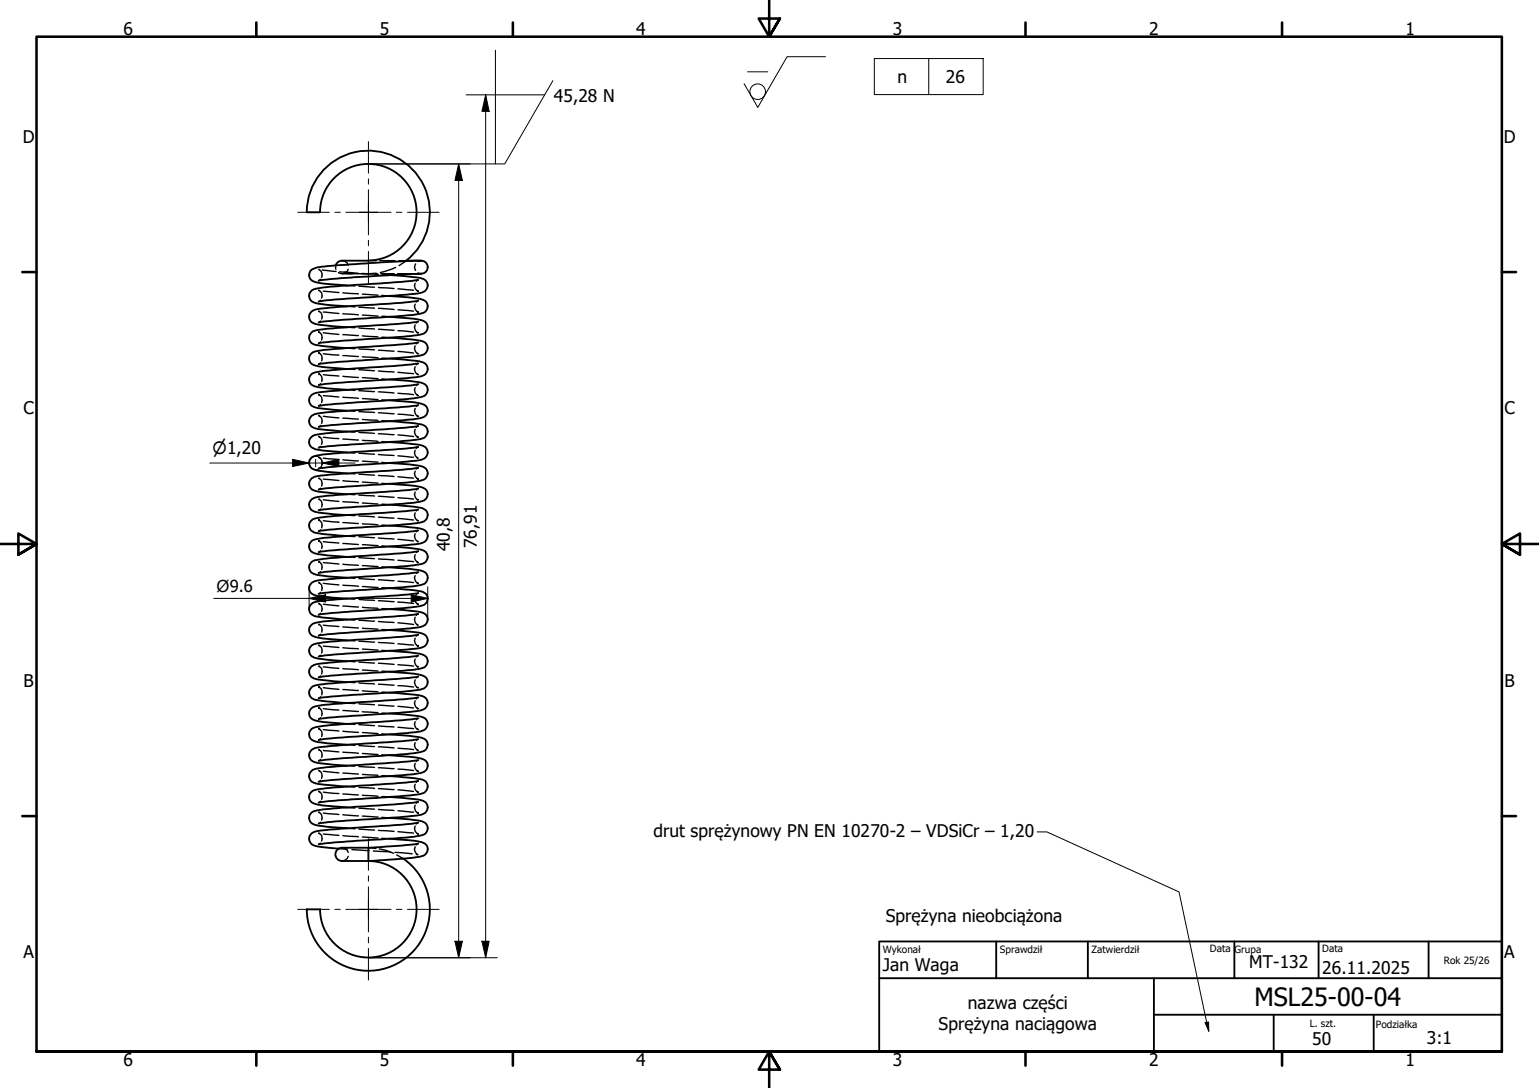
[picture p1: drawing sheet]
<svg xmlns="http://www.w3.org/2000/svg" width="420mm" height="297mm" viewBox="0 0 420 297" stroke-linecap="round" stroke-linejoin="round" font-family="sans-serif">
<!-- layer: Hidden (ISO) -->
<g fill="none" stroke="#000" stroke-width=".38">
<path d="M87 73.6l.2 .1a1.56 1.56 0 0 1 .6 2M87.2 79.3h-.1a1.56 1.56 0 0 1 .7 2.1M87.5 76.2l-.5 .4M87.9 73.7l3.9 .4M88.3 79.5l4.2 .4M91.6 72.4l.1 1.1M92.4 74.4l1 .3M92.7 74.2l1.9 .1M93.4 71.2l.8 .2 .6 .4 .3 .6M93.4 74.7h2.9M93.6 79.9l4.3 .3M94.1 74.7h3.7"/>
<path d="M94.1 74.3l3.7 .3M94.8 78l2.1 .1M95.1 73.5l-.3 .6-.6 .5-.8 .1M97.7 74.7h3.1M98 78.2l4.2 .2M98.7 74.7h1.9M100.6 71.2h2.1M101 74.7h.2h-.2M102.7 74.6l-4 .1M103 74.7h-1.8l2.1 .2M103.3 78.5l4.3 .3M103.7 71.2h4.1"/>
<path d="M103.9 74.7h3.7M104.4 75l2.2 .1M108 73l-4.2 1.4M108.5 74.7h3.7M108.6 78.9l4.3 .3M108.9 71.2h2.1M110.8 71.3l-1.8 1.2M113.3 77.3a1.54 1.54 0 0 0 .9 2.2l-.3-.1M113.5 72.1a1.4 1.4 0 0 0 0 1.7M114.1 74.5l.9 .2h-1.8M114.2 76.4l-.5 .4M115 71.2l-.9 .2"/>
<path d="M87.2 96.4h-.1a1.6 1.6 0 0 1 .7 2.1M87.2 90.7h-.1a1.6 1.6 0 0 1 .7 2.1M87.2 85h-.1a1.46 1.46 0 0 1 .7 2.1M87.5 99l-.5 .4M87.5 93.3l-.5 .4M87.5 87.6l-.5 .4M87.5 82l-.5 .3M88.3 96.6l4.2 .4M88.3 90.9l4.2 .4M88.3 85.2l4.2 .4M93.6 97.1l4.3 .2M93.6 91.4l4.3 .2"/>
<path d="M93.6 85.6l4.3 .4M94.8 95l2.1 .2M94.8 89.3l2.1 .2M94.8 83.6l2.1 .2M98 95.2l4.2 .3M98 89.5l4.2 .3M98 83.9l4.2 .2M98.9 97.4l4.3 .2M98.9 91.7l4.3 .3M98.9 86l4.3 .3M98.9 80.3l4.3 .3M103.3 95.6l4.3 .3"/>
<path d="M103.3 89.9l4.3 .3M103.3 84.2l4.3 .3M104.3 97.8l2.1 .1M104.3 92.1l2.1 .1M104.3 86.3l2.1 .2M104.3 80.6l2.1 .2M108.6 95.9l4.3 .5M108.6 90.3l4.3 .4M108.6 84.6l4.3 .3M113.3 94.4a1.54 1.54 0 0 0 .9 2.2l-.3-.1M113.3 88.7a1.54 1.54 0 0 0 .9 2.2l-.3-.1M113.3 83a1.64 1.64 0 0 0 .9 2.2l-.3-.1"/>
<path d="M114.2 99.2l-.5 .4M114.2 93.5l-.5 .4M114.2 87.8l-.5 .4M114.2 82.1l-.5 .4M87.2 119.2h-.1a1.6 1.6 0 0 1 .7 2.1M87.2 113.5h-.1a1.6 1.6 0 0 1 .7 2.1M87.2 107.8h-.1a1.46 1.46 0 0 1 .7 2.1M87.2 102.1h-.1a1.56 1.56 0 0 1 .7 2.1M87.5 116.1l-.5 .4M87.5 110.4l-.5 .4M87.5 104.8l-.5 .3M88.3 119.4l4.2 .3"/>
<path d="M88.3 113.7l4.2 .4M88.3 108l4.2 .4M88.3 102.3l4.2 .4M93.6 119.9l4.3 .2M93.6 114.2l4.3 .2M93.6 108.4l4.3 .4M93.6 102.7l4.3 .3M94.8 117.8l2.1 .2M94.8 112.1l2.1 .2M94.8 106.4l2.1 .2M94.8 100.8l2.1 .1M98 118l4.2 .3"/>
<path d="M98 112.4l4.2 .2M98 106.7l4.2 .2M98 101l4.2 .2M98.9 114.5l4.3 .3M98.9 108.8l4.3 .3M98.9 103.1l4.3 .3M103.3 118.4l4.3 .3M103.3 112.7l4.3 .3M103.3 107l4.3 .3M103.3 101.3l4.3 .3M104.3 114.9l2.1 .1M104.3 109.1l2.1 .2"/>
<path d="M104.3 103.4l2.1 .2M108.6 118.7l4.3 .5M108.6 113.1l4.3 .4M108.6 107.4l4.3 .3M108.6 101.6l4.3 .4M113.3 117.2a1.54 1.54 0 0 0 .9 2.2l-.3-.1M113.3 111.5a1.54 1.54 0 0 0 .9 2.2h-.3M113.3 105.8a1.64 1.64 0 0 0 .9 2.2l-.3-.1M113.3 100.1a1.54 1.54 0 0 0 .9 2.2l-.3-.1M114.2 116.3l-.5 .4M114.2 110.6l-.5 .4M114.2 104.9l-.5 .4"/>
<path d="M87.2 136.3h-.1a1.46 1.46 0 0 1 .7 2.1M87.2 130.6h-.1a1.46 1.46 0 0 1 .7 2.1M87.2 124.9h-.1a1.56 1.56 0 0 1 .7 2.1M87.5 138.9l-.5 .4M87.5 133.3l-.5 .4M87.5 127.6l-.5 .3M87.5 121.8l-.5 .4M88.3 136.4l4.2 .5M88.3 130.8l4.2 .4M88.3 125.1l4.2 .4M93.6 137l4.3 .3M93.6 131.2l4.3 .4"/>
<path d="M93.6 125.5l4.3 .3M94.8 134.9l2.1 .2M94.8 129.3l2.1 .1M94.8 123.6l2.1 .1M98 135.2l4.2 .2M98 129.5l4.2 .2M98 123.7l4.2 .3M98.9 137.3l4.3 .3M98.9 131.6l4.3 .3M98.9 125.9l4.3 .3M98.9 120.2l4.3 .3M103.3 135.5l4.3 .2"/>
<path d="M103.3 129.8l4.3 .3M103.3 124.1l4.3 .3M104.3 137.7l2.1 .1M104.3 131.9l2.1 .2M104.3 126.2l2.1 .2M104.3 120.6l2.1 .1M108.6 135.9l4.3 .4M108.6 130.2l4.3 .3M108.6 124.4l4.3 .4M113.3 134.4a1.51 1.51 0 0 0 .9 2h-.3M113.3 128.6a1.64 1.64 0 0 0 .9 2.2l-.3-.1M113.3 122.9a1.54 1.54 0 0 0 .9 2.2l-.3-.1"/>
<path d="M114.2 139.1l-.5 .4M114.2 133.4l-.5 .4M114.2 127.7l-.5 .4M114.2 122l-.5 .4M87.2 159.1h-.1a1.46 1.46 0 0 1 .7 2.1M87.2 153.4h-.1a1.56 1.56 0 0 1 .7 2.1M87.2 147.7h-.1a1.56 1.56 0 0 1 .7 2.1M87.2 142h-.1a1.6 1.6 0 0 1 .7 2.1M87.5 156.1l-.5 .3M87.5 150.4l-.5 .3M87.5 144.6l-.5 .4M88.3 159.2l4.2 .5"/>
<path d="M88.3 153.6l4.2 .4M88.3 147.9l4.2 .4M88.3 142.2l4.2 .4M93.6 159.8l4.3 .3M93.6 154l4.3 .4M93.6 148.4l4.3 .2M93.6 142.7l4.3 .2M94.8 157.7l2.1 .2M94.8 152.1l2.1 .1M94.8 146.4l2.1 .1M94.8 140.6l2.1 .2M98 158l4.2 .2"/>
<path d="M98 152.3l4.2 .2M98 146.5l4.2 .3M98 140.8l4.2 .3M98.9 154.4l4.3 .3M98.9 148.7l4.3 .3M98.9 143l4.3 .3M103.3 158.3l4.3 .2M103.3 152.6l4.3 .3M103.3 146.9l4.3 .3M103.3 141.2l4.3 .3M104.3 154.7l2.1 .2M104.3 149l2.1 .2"/>
<path d="M104.3 143.4l2.1 .1M108.6 158.7l4.3 .4M108.6 153l4.3 .3M108.6 147.2l4.3 .5M108.6 141.5l4.3 .5M113.3 157.1a1.51 1.51 0 0 0 .9 2.1h-.3M113.3 151.4a1.64 1.64 0 0 0 .9 2.2l-.3-.1M113.3 145.7a1.54 1.54 0 0 0 .9 2.2l-.3-.1M113.3 140a1.54 1.54 0 0 0 .9 2.2l-.3-.1M114.2 156.2l-.5 .4M114.2 150.5l-.5 .4M114.2 144.8l-.5 .4"/>
<path d="M87.2 176.2h-.1a1.56 1.56 0 0 1 .7 2.1M87.2 170.5h-.1a1.56 1.56 0 0 1 .7 2.1M87.2 164.8h-.1a1.6 1.6 0 0 1 .7 2.1M87.5 178.9l-.5 .3M87.5 173.2l-.5 .3M87.5 167.4l-.5 .4M87.5 161.7l-.5 .4M88.3 176.4l4.2 .4M88.3 170.7l4.2 .4M88.3 165l4.2 .4M93.6 176.8l4.3 .4M93.6 171.2l4.3 .2"/>
<path d="M93.6 165.5l4.3 .2M94.8 174.9l2.1 .1M94.8 169.1l2.1 .2M94.8 163.4l2.1 .2M98 175.1l4.2 .2M98 169.3l4.2 .3M98 163.6l4.2 .3M98.9 177.2l4.3 .3M98.9 171.5l4.3 .3M98.9 165.8l4.3 .3M98.9 160.1l4.3 .3M103.3 175.4l4.3 .3"/>
<path d="M103.3 169.7l4.3 .3M103.3 164l4.3 .3M104.3 177.5l2.1 .2M104.3 171.9l2.1 .1M104.3 166.2l2.1 .1M104.3 160.5l2.1 .1M108.6 175.8l4.3 .3M108.6 170l4.3 .5M108.6 164.3l4.3 .5M113.3 179.9a1.51 1.51 0 0 0 .9 2.1h-.3M113.3 174.2a1.54 1.54 0 0 0 .9 2.2l-.3-.1M113.3 168.5a1.54 1.54 0 0 0 .9 2.2l-.3-.1"/>
<path d="M113.3 162.8a1.54 1.54 0 0 0 .9 2.2l-.3-.1M114.2 179l-.5 .4M114.2 173.3l-.5 .4M114.2 167.6l-.5 .4M114.2 161.9l-.5 .4M87.2 199h-.1a1.56 1.56 0 0 1 .7 2.1M87.2 193.3h-.1a1.6 1.6 0 0 1 .7 2.1M87.2 187.6h-.1a1.6 1.6 0 0 1 .7 2.1M87.2 181.9h-.1a1.46 1.46 0 0 1 .7 2.1M87.5 195.9l-.5 .4M87.5 190.2l-.5 .4M87.5 184.5l-.5 .4"/>
<path d="M88.3 199.2l4.2 .4M88.3 193.5l4.2 .4M88.3 187.8l4.2 .4M88.3 182.1l4.2 .4M93.6 199.6l4.3 .3M93.6 194l4.3 .2M93.6 188.3l4.3 .2M93.6 182.5l4.3 .4M94.8 197.7l2.1 .1M94.8 191.9l2.1 .2M94.8 186.2l2.1 .2M94.8 180.5l2.1 .2"/>
<path d="M98 197.9l4.2 .2M98 192.1l4.2 .3M98 186.4l4.2 .3M98 180.8l4.2 .2M98.9 194.3l4.3 .2M98.9 188.6l4.3 .3M98.9 182.9l4.3 .3M103.3 198.2l4.3 .3M103.3 192.5l4.3 .3M103.3 186.8l4.3 .3M103.3 181.1l4.3 .3M104.3 194.7l2.1 .1"/>
<path d="M104.3 189l2.1 .1M104.3 183.2l2.1 .2M108.6 198.6l4.3 .3M108.6 192.8l4.3 .5M108.6 187.2l4.3 .4M108.6 181.5l4.3 .3M113.3 197a1.54 1.54 0 0 0 .9 2.2l-.3-.1M113.3 191.3a1.54 1.54 0 0 0 .9 2.2l-.3-.1M113.3 185.6a1.54 1.54 0 0 0 .9 2.2l-.3-.1M114.2 196.1l-.5 .4M114.2 190.4l-.5 .4M114.2 184.7l-.5 .4"/>
<path d="M87.2 216.1h-.1a1.6 1.6 0 0 1 .7 2.1M87.2 210.4h-.1a1.6 1.6 0 0 1 .7 2.1M87.2 204.7h-.1a1.46 1.46 0 0 1 .7 2.1M87.5 218.7l-.5 .4M87.5 213l-.5 .4M87.5 207.3l-.5 .4M87.5 201.7l-.5 .3M88.3 216.3l4.2 .3M88.3 210.6l4.2 .4M88.3 204.9l4.2 .4M93.6 216.8l4.3 .2M93.6 211.1l4.3 .2"/>
<path d="M93.6 205.3l4.3 .4M94.8 214.7l2.1 .2M94.8 209l2.1 .2M94.8 203.3l2.1 .2M98 214.9l4.2 .4M98 209.3l4.2 .2M98 203.6l4.2 .2M98.9 217.1l4.3 .3M98.9 211.4l4.3 .3M98.9 205.7l4.3 .3M98.9 200l4.3 .3M103.3 215.3l4.3 .3"/>
<path d="M103.3 209.6l4.3 .3M103.3 203.9l4.3 .3M104.3 217.5l2.1 .1M104.3 211.8l2.1 .1M104.3 206l2.1 .2M104.3 200.3l2.1 .2M108.6 215.6l4.3 .5M108.6 210l4.3 .4M108.6 204.3l4.3 .3M113.3 219.8a1.54 1.54 0 0 0 .9 2.2l-.3-.1M113.3 214.1a1.54 1.54 0 0 0 .9 2.2l-.3-.1M113.3 208.4a1.54 1.54 0 0 0 .9 2.2l-.3-.1"/>
<path d="M113.3 202.7a1.64 1.64 0 0 0 .9 2.2l-.3-.1M114.2 218.9l-.5 .4M114.2 213.2l-.5 .4M114.2 207.5l-.5 .4M114.2 201.8l-.5 .4M87.2 227.5h-.1a1.46 1.46 0 0 1 .7 2.1M87.2 221.8h-.1a1.56 1.56 0 0 1 .7 2.1M87.5 230.2l-.5 .3M87.5 224.5l-.5 .3M88.3 227.7l4.2 .4M88.3 222l4.2 .4M92.5 231.7l2.4 .1"/>
<path d="M93.4 231.4l.8 .2 .6 .5 .3 .6M93.6 228.1l4.3 .4M93.6 222.4l4.3 .3M94.8 226.1l2.1 .2M94.8 220.5l2.1 .1M95.1 233.8l-.3 .6-.6 .5-.8 .2M96.1 232l4.7 .2M98 226.4l4.2 .2M98 220.6l4.2 .3M98.9 228.5l4.3 .3M98.9 222.8l4.3 .3M100.6 231.4l2 .2"/>
<path d="M101.9 232.3l4.7 .3M103.3 226.7l4.3 .3M103.3 221l4.3 .3M103.6 231.8l1.9 .4 1.9 .8M104.3 228.8l2.1 .2M104.3 223.1l2.1 .2M107.8 232.7l4.7 .4M108.3 233.4l1.8 1M108.6 227.1l4.3 .3M108.6 221.3l4.3 .4M113.3 231.2a1.69 1.69 0 0 0 .8 2.1h-.4M113.3 225.5a1.64 1.64 0 0 0 .9 2.2l-.3-.1"/>
<path d="M114.2 230.3l-.5 .4M114.2 224.6l-.5 .4"/>
</g>
<circle cx="115" cy="74.7" r=".19" fill="#000"/>
<!-- layer: Visible (ISO) -->
<g fill="none" stroke="#000" stroke-width=".51">
<path d="M93.4 71.2a1.81 1.81 0 0 0-1.8 1.3M93.4 71.2h7.2M100.6 71.1a13.2 13.2 0 0 0 13.1-13.2 13.2 13.2 0 0 0-13.2-13.1 13.2 13.2 0 0 0-13.1 13.2l-3.6-.1a16.8 16.8 0 0 1 24.2-15 16.8 16.8 0 0 1 2.8 28.4M106.6 75.1a28.9 28.9 0 0 1 9.4 1.3 2.02 2.02 0 0 1 .6 2.2 2.02 2.02 0 0 1-1.9 1.4l-6.8 .7-16.5 1.1-4.4 .5M111 71.2h4M114.2 76.4l-10.4 1a146.9 146.9 0 0 0-17.9 1.5 1.93 1.93 0 0 0-1.5 2 1.93 1.93 0 0 0 1.7 1.8l3.2 .5 5.5 .4M115 71.2a1.84 1.84 0 0 1 1.7 2.1 1.84 1.84 0 0 1-2.3 1.5l-17.6 .9-9.8 .9M115 71.2l-10.9 .4-11.2 .8a33.3 33.3 0 0 0-7.4 1 1.89 1.89 0 0 0-1.1 2 1.89 1.89 0 0 0 1.7 1.6l1.9 .4 6.8 .6M106.4 97.9a30.2 30.2 0 0 1 9.6 1.3 2.02 2.02 0 0 1 .6 2.2 2.02 2.02 0 0 1-1.9 1.4l-9.2 .9-14.1 .9-4.4 .5M106.4 92.2l7.8 .7a2.09 2.09 0 0 1 2.4 1.3 2.09 2.09 0 0 1-.8 2.6l-.6 .2a194 194 0 0 1-19.1 1.5l-6.6 .5-2.5 .4M106.4 86.5l6.8 .5 1.9 .4a1.98 1.98 0 0 1 1.7 2.1 1.98 1.98 0 0 1-2.1 1.9l-4.5 .5-16.6 1.1-6.6 .7M106.4 80.8a30.2 30.2 0 0 1 9.6 1.3 1.98 1.98 0 0 1 .6 2.2 1.98 1.98 0 0 1-1.9 1.3l-1.8 .4-8.8 .7a176.1 176.1 0 0 0-16.9 1.3h-.2"/>
<path d="M114.2 99.2h-.2a176.1 176.1 0 0 1-17 1.4l-4.9 .4a20.8 20.8 0 0 0-7 1.1 1.95 1.95 0 0 0-.6 2 1.95 1.95 0 0 0 1.6 1.4l3.2 .5 5.5 .4M114.2 93.5l-6.6 .7-15.5 1a24.9 24.9 0 0 0-6.7 1 1.93 1.93 0 0 0-1 2.1 1.93 1.93 0 0 0 1.7 1.5l1.9 .4 6.8 .6M114.2 87.8a169.9 169.9 0 0 1-17.2 1.4l-6 .4a14.7 14.7 0 0 0-5.9 1.1 2.08 2.08 0 0 0-.4 2.5 2.08 2.08 0 0 0 2.2 1.1l7.9 .7M114.2 82.1l-4.4 .6-6 .3a193.1 193.1 0 0 0-17.9 1.6 1.97 1.97 0 0 0-1.5 2 1.97 1.97 0 0 0 1.7 1.8l4.8 .7 3.9 .2M106.4 115l7.8 .7a2.09 2.09 0 0 1 2.4 1.3 2.09 2.09 0 0 1-.8 2.6l-.6 .1a194 194 0 0 1-19.1 1.6l-6.6 .5-2.5 .4M106.4 109.3l6.8 .5 1.9 .4a1.98 1.98 0 0 1 1.7 2.1 1.98 1.98 0 0 1-2.1 1.9l-4.5 .5-16.6 1.1-6.6 .7M106.4 103.6a30.2 30.2 0 0 1 9.6 1.3 1.98 1.98 0 0 1 .6 2.2 1.98 1.98 0 0 1-1.9 1.3l-3.6 .6-19.7 1.3-4.4 .5M114.2 116.3l-10.4 1a193.1 193.1 0 0 0-17.9 1.5 1.97 1.97 0 0 0-1.5 2 1.97 1.97 0 0 0 1.7 1.9l8.7 .9M114.2 110.6l-2.5 .4-7.9 .6a193.1 193.1 0 0 0-17.9 1.5 1.97 1.97 0 0 0-1.5 2 1.97 1.97 0 0 0 1.7 1.9l8.7 .8M114.2 104.9l-4.4 .6-6 .3a193.1 193.1 0 0 0-17.9 1.6 1.97 1.97 0 0 0-1.5 2 1.97 1.97 0 0 0 1.7 1.8l4.8 .7 3.9 .2M106.4 137.8l6.8 .6a5.2 5.2 0 0 1 3.1 .9 2.06 2.06 0 0 1 .3 2.2 2.06 2.06 0 0 1-1.9 1.2l-2.6 .4-9.3 .6a141.2 141.2 0 0 0-15.8 1.3M106.4 132.1l6.8 .5 1.9 .4a1.98 1.98 0 0 1 1.7 2.1 1.98 1.98 0 0 1-2.1 1.9l-4.5 .5-16.6 1.1-6.6 .7"/>
<path d="M106.4 126.4a30.2 30.2 0 0 1 9.6 1.3 1.98 1.98 0 0 1 .6 2.2 1.98 1.98 0 0 1-1.9 1.3l-3.6 .5-19.7 1.4-4.4 .6M106.4 120.7a30.2 30.2 0 0 1 9.6 1.3 2.02 2.02 0 0 1 .6 2.2 2.02 2.02 0 0 1-1.9 1.4l-5.6 .6-16.7 1.1-5.4 .6M114.2 139.1l-10.4 1a193.1 193.1 0 0 0-17.9 1.5 1.97 1.97 0 0 0-1.5 2 1.97 1.97 0 0 0 1.7 1.9l8.7 .9M114.2 133.4l-2.5 .4-7.9 .6a193.1 193.1 0 0 0-17.9 1.5 1.97 1.97 0 0 0-1.5 2 1.97 1.97 0 0 0 1.7 1.8l4.8 .7 3.9 .2M114.2 127.7l-4.4 .6-6 .3a193.1 193.1 0 0 0-17.9 1.6 1.97 1.97 0 0 0-1.5 2 1.97 1.97 0 0 0 1.7 1.8l4.8 .7 3.9 .2M114.2 122h-.2a176.1 176.1 0 0 1-17 1.4l-4.9 .3a20.8 20.8 0 0 0-7 1.2 1.95 1.95 0 0 0-.6 2 1.95 1.95 0 0 0 1.6 1.4l3.2 .5 5.5 .5M106.4 154.9l5.4 .4 3.3 .5a1.98 1.98 0 0 1 1.7 2.1 1.98 1.98 0 0 1-2.1 1.9l-1.8 .3-8.8 .7a176.1 176.1 0 0 0-16.9 1.3h-.2M106.4 149.2a30.2 30.2 0 0 1 9.6 1.3 1.98 1.98 0 0 1 .6 2.2 1.98 1.98 0 0 1-1.9 1.3l-3.6 .5-19.7 1.4-4.4 .5M106.4 143.5a30.2 30.2 0 0 1 9.6 1.3 2.02 2.02 0 0 1 .6 2.2 2.02 2.02 0 0 1-1.9 1.4l-5.6 .6-16.7 1.1-5.4 .6M114.2 156.2l-2.5 .4-7.9 .5a193.1 193.1 0 0 0-17.9 1.6 1.97 1.97 0 0 0-1.5 2 1.97 1.97 0 0 0 1.7 1.8l4.8 .7 3.9 .2M114.2 150.5l-4.4 .6-6 .3a193.1 193.1 0 0 0-17.9 1.6 1.97 1.97 0 0 0-1.5 2 1.97 1.97 0 0 0 1.7 1.8l3.2 .5 5.5 .4M114.2 144.8h-.2a176.1 176.1 0 0 1-17 1.4l-4.9 .3a20.8 20.8 0 0 0-7 1.2 1.94 1.94 0 0 0-.6 2 1.94 1.94 0 0 0 1.6 1.4l3.2 .5 5.5 .5"/>
<path d="M106.4 177.7l5.4 .4 3.3 .5a1.98 1.98 0 0 1 1.7 2.1 1.98 1.98 0 0 1-2.1 1.8l-1.8 .4-8.8 .7a176.1 176.1 0 0 0-16.9 1.3h-.2M106.4 172a30.2 30.2 0 0 1 9.6 1.3 2.02 2.02 0 0 1 .6 2.2 2.02 2.02 0 0 1-1.9 1.4l-6.8 .7-16.5 1.1-4.4 .5M106.4 166.3a30.2 30.2 0 0 1 9.6 1.3 2.02 2.02 0 0 1 .6 2.2 2.02 2.02 0 0 1-1.9 1.4l-5.6 .6-16.7 1.1-5.4 .6M106.4 160.6l6.8 .5a5.2 5.2 0 0 1 3.1 1 2.04 2.04 0 0 1 .3 2.2 2.04 2.04 0 0 1-1.9 1.2l-4.5 .5-14.1 .9-9.1 .9M114.2 179l-2.5 .4-7.9 .5a193.1 193.1 0 0 0-17.9 1.6 1.97 1.97 0 0 0-1.5 2 1.97 1.97 0 0 0 1.7 1.8l4.8 .7 3.9 .2M114.2 173.3l-1.7 .3-8.7 .7a146.9 146.9 0 0 0-17.9 1.5 1.93 1.93 0 0 0-1.5 2 1.93 1.93 0 0 0 1.7 1.8l3.2 .5 5.5 .4M114.2 167.6l-6.6 .7-15.5 1a24.9 24.9 0 0 0-6.7 1 1.93 1.93 0 0 0-1 2.1 1.93 1.93 0 0 0 1.7 1.5l1.9 .4 6.8 .6M114.2 161.9a169.9 169.9 0 0 1-17.2 1.4l-6 .5a14.7 14.7 0 0 0-5.9 1 2.08 2.08 0 0 0-.4 2.5 2.08 2.08 0 0 0 2.2 1.1l7.9 .7M106.4 194.8a30.2 30.2 0 0 1 9.6 1.3 2.02 2.02 0 0 1 .6 2.2 2.02 2.02 0 0 1-1.9 1.4l-9.2 .9-14.1 .9-4.4 .5M106.4 189.1l8.7 .9a2.01 2.01 0 0 1 1.7 2.1 2.01 2.01 0 0 1-2.1 1.9l-5.6 .6-16.7 1.1-5.4 .6M106.4 183.4l6.8 .5 1.9 .4a1.98 1.98 0 0 1 1.7 2.1 1.98 1.98 0 0 1-2.1 1.9l-4.5 .5-14.1 .9-9.1 .9M114.2 196.1l-10.4 1a146.9 146.9 0 0 0-17.9 1.5 1.93 1.93 0 0 0-1.5 2 1.93 1.93 0 0 0 1.7 1.8l3.2 .5 5.5 .4"/>
<path d="M114.2 190.4l-6.6 .7-15.5 1a24.9 24.9 0 0 0-6.7 1 1.93 1.93 0 0 0-1 2.1 1.93 1.93 0 0 0 1.7 1.5l1.9 .4 6.8 .6M114.2 184.7a169.9 169.9 0 0 1-17.2 1.4l-6 .4a14.7 14.7 0 0 0-5.9 1.1 2.08 2.08 0 0 0-.4 2.5 2.08 2.08 0 0 0 2.2 1.1l7.9 .7M106.4 217.6a30.2 30.2 0 0 1 9.6 1.3 2.02 2.02 0 0 1 .6 2.2 2.02 2.02 0 0 1-1.9 1.4l-5.6 .6-17.7 1.2-4.4 .5M106.4 211.9l7.8 .7a2.09 2.09 0 0 1 2.4 1.3 2.09 2.09 0 0 1-.8 2.6l-.6 .1a194 194 0 0 1-19.1 1.6l-6.6 .5-2.5 .4M106.4 206.2l6.8 .5 1.9 .4a1.98 1.98 0 0 1 1.7 2.1 1.98 1.98 0 0 1-2.1 1.9l-4.5 .5-16.6 1.1-6.6 .7M106.4 200.5a30.2 30.2 0 0 1 9.6 1.3 1.98 1.98 0 0 1 .6 2.2 1.98 1.98 0 0 1-1.9 1.3l-3.6 .6-7 .5a176.1 176.1 0 0 0-16.9 1.3h-.2M114.2 218.9h-.2a176.1 176.1 0 0 1-17 1.4l-4.9 .3a20.8 20.8 0 0 0-7 1.2 1.95 1.95 0 0 0-.6 2 1.95 1.95 0 0 0 1.6 1.4l3.2 .5 5.5 .4M114.2 213.2l-10.4 1a193.1 193.1 0 0 0-17.9 1.5 1.93 1.93 0 0 0-1.5 2 1.93 1.93 0 0 0 1.7 1.8l1.9 .4 6.8 .6M114.2 207.5l-2.5 .4-7.9 .6a193.1 193.1 0 0 0-17.9 1.5 1.97 1.97 0 0 0-1.5 2 1.97 1.97 0 0 0 1.7 1.9l8.7 .8M114.2 201.8l-4.4 .6-6 .3a193.1 193.1 0 0 0-17.9 1.6 1.97 1.97 0 0 0-1.5 2 1.97 1.97 0 0 0 1.7 1.8l4.8 .7 3.9 .2M93.4 231.4a1.81 1.81 0 0 0-1.8 1.9 1.81 1.81 0 0 0 1.8 1.8M93.4 235.1h7.2"/>
<path d="M93.4 231.4h7.2M100.6 235.1a13.2 13.2 0 0 1 13.1 13.1 13.2 13.2 0 0 1-13.1 13.2 13.2 13.2 0 0 1-13.2-13.2M100.6 231.4v3.7M106.4 229l6.8 .5 1.9 .4a2.02 2.02 0 0 1 1.7 2.3 2.02 2.02 0 0 1-2.2 1.7l-4.4 .5-9.6 .7M106.4 223.3a30.2 30.2 0 0 1 9.6 1.3 1.98 1.98 0 0 1 .6 2.2 1.98 1.98 0 0 1-1.9 1.3l-3.6 .5-19.7 1.4-4.4 .5M110.1 234.4a16.8 16.8 0 0 1-1.7 28.7 16.8 16.8 0 0 1-24.6-14.9M114.2 230.3a111.7 111.7 0 0 1-13.6 1.1M114.2 224.6l-4.4 .6-6 .3a193.1 193.1 0 0 0-17.9 1.6 2.03 2.03 0 0 0-1.5 2.3 2.03 2.03 0 0 0 2.2 1.7l5.9 .6M83.8 248.3h3.6"/>
</g>
<!-- layer: Border (ISO) -->
<g fill="none" stroke="#000" stroke-width=".7">
<path d="M70 6.1v3.9M140 6.1v3.9M210 0v10l-2.9-4.9h5.8l-2.9 4.9 2.9-4.9M280 6.1v3.9M350 6.1v3.9M6.1 74.3h3.9M410 74.3h3.9M0 148.5h10l-5-2.8v5.7l5-2.9-5 2.9M420 148.5h-10l5-2.8v5.7l-5-2.9 5 2.9M6.1 222.8h3.9M410 222.8h3.9M10 287.1v-277.1h400v277.1h-400h400"/>
<path d="M70 287.1v3.8M140 287.1v3.8M212.9 292l-2.9-4.9 2.9 4.9h-5.8l2.9-4.9v9.9M280 287.1v3.8M350 287.1v3.8"/>
</g>
<!-- layer: Title (ISO) -->
<path d="M240 257h170v30.1h-170zM272 257v10.1M297 257v10.1M337 257v10.1M360 257v10.1M390 257v10.1M240 267.1h170M315 277h95M315 267.1v20M347.7 277v10M375 277v10.1" fill="none" stroke="#000" stroke-width=".51"/>
<!-- layer: Sketch Geometry (ISO) -->
<g fill="none" stroke="#000" stroke-width=".27">
<path d="M135.3 13.7v31.1M238.7 16h29.7v9.8h-29.7zM253.6 16v9.8M127.3 25.9h21.4M150.9 22l-13.1 22.8h-37.2M84.4 126.4h3.6M86.2 125.4v2M100.6 261.5h1.4"/>
<circle cx="86.2" cy="126.4" r="1.81"/>
</g>
<!-- layer: Center Mark (ISO) -->
<g fill="none" stroke="#000" stroke-width=".27">
<path d="M100.6 38.7v8.6M81.3 58h8.6M91.4 58h1.5M94.4 58h6.2h-2.5M100.6 51.8v6.2v-2.6M100.6 48.8v1.5M103.1 58h-2.5h6.1M108.2 58h1.5M111.3 58h8.6M100.6 60.4v-2.4v6.1M100.6 65.6v1.5M100.6 68.6v8.7"/>
<path d="M100.6 229v8.6M100.6 239.1v1.5M81.3 248.3h8.6M91.4 248.3h1.5M94.4 248.3h6.2h-2.5M100.6 242.1v6.2v-2.5M100.6 250.7v-2.4v6.1M100.6 255.9v1.5M100.6 258.9v8.7M103.1 248.3h-2.5h6.1M108.2 248.3h1.5M111.3 248.3h8.6"/>
</g>
<!-- layer: Dimension (ISO) -->
<g fill="none" stroke="#000" stroke-width=".27">
<path d="M132.6 25.9l.9 4.5h-1.9zM132.6 25.9v235.6M100.6 44.8h27.8M125.2 44.8l1 4.5h-2zM125.2 44.8v216.7M57.3 126.4h27.1h-4.5M79.9 125.4l4.5 1-4.5 1zM88 126.4l4.5-1v2zM88 126.4h9M58.4 163.4h58.4M84.4 163.4l4.5-1v2zM84.4 160.2v6.1"/>
<path d="M112.3 162.4l4.5 1-4.5 1zM116.8 160.2v8.9M124.2 257h2l-1 4.5zM131.6 257h1.9l-.9 4.5zM100.6 261.5h35.2"/>
</g>
<path d="M132.6 25.9l.9 4.5h-1.9zM125.2 44.8l1 4.5h-2zM79.9 125.4l4.5 1-4.5 1zM88 126.4l4.5-1v2zM84.4 163.4l4.5-1v2zM112.3 162.4l4.5 1-4.5 1zM124.2 257h2l-1 4.5zM131.6 257h1.9l-.9 4.5z" fill="#000"/>
<!-- layer: Symbol (ISO) -->
<g fill="none" stroke="#000" stroke-width=".27">
<path d="M204.1 19.6h5.5M225.4 15.5h-10.5l-8 13.8-3.8-6.5M283.1 227.1h2.7l36.1 16.4 8.1 38M329 279.2l.9-.2 .1 2.5z"/>
<circle cx="206.9" cy="25" r="2.13"/>
</g>
<path d="M329 279.2l.9-.2 .1 2.5z" fill="#000"/>
<text font-size="6.9" x="342.5" y="274.6">MSL25-00-04</text>
<g font-size="4.8">
<text x="33.7" y="9.6">6</text>
<text x="103.7" y="9.6">5</text>
<text x="173.7" y="9.6">4</text>
<text x="243.7" y="9.6">3</text>
<text x="313.7" y="9.6">2</text>
<text x="383.7" y="9.6">1</text>
<text x="245" y="22.5">n</text>
<text x="258.3" y="22.5">26</text>
<text x="151.2" y="27.9">45,28 N</text>
<text x="6.2" y="38.9">D</text>
<text x="410.5" y="38.9">D</text>
<text x="6.4" y="113.1">C</text>
<text x="410.7" y="113.1">C</text>
<text x="130.2" y="149.7" transform="rotate(-90 130.2 149.7)">76,91</text>
<text x="122.8" y="150.5" transform="rotate(-90 122.8 150.5)">40,8</text>
<text x="6.4" y="187.4">B</text>
<text x="410.7" y="187.4">B</text>
<text x="178.4" y="228.5">drut sprężynowy PN EN 10270-2 – VDSiCr – 1,20</text>
<text x="241.8" y="251.7">Sprężyna nieobciążona</text>
<text x="6.4" y="261.7">A</text>
<text x="410.7" y="261.7">A</text>
<text x="241" y="265">Jan Waga</text>
<text x="341.1" y="264.4">MT-132</text>
<text x="361" y="266">26.11.2025</text>
<text x="264.2" y="275.5">nazwa części</text>
<text x="256.2" y="281.3">Sprężyna naciągowa</text>
<text x="358.2" y="285.3">50</text>
<text x="389.5" y="285">3:1</text>
<text x="33.7" y="290.9">6</text>
<text x="103.7" y="290.9">5</text>
<text x="173.7" y="290.9">4</text>
<text x="243.7" y="290.9">3</text>
<text x="313.7" y="290.9">2</text>
<text x="383.7" y="290.9">1</text>
</g>
<g font-size="4.6">
<text x="58" y="124">⌀1,20</text>
<text x="59.1" y="161.7">Ø9.6</text>
</g>
<g font-size="2.7">
<text x="241" y="260.1">Wykonał</text>
<text x="273" y="260.1">Sprawdził</text>
<text x="298" y="260.1">Zatwierdził</text>
<text x="330.3" y="260">Data</text>
<text x="337" y="260.1">Grupa</text>
<text x="361" y="260">Data</text>
<text x="394.2" y="263.2">Rok 25/26</text>
<text x="357.6" y="280.5">L. szt.</text>
<text x="375.6" y="280.7">Podziałka</text>
</g>
</svg>
